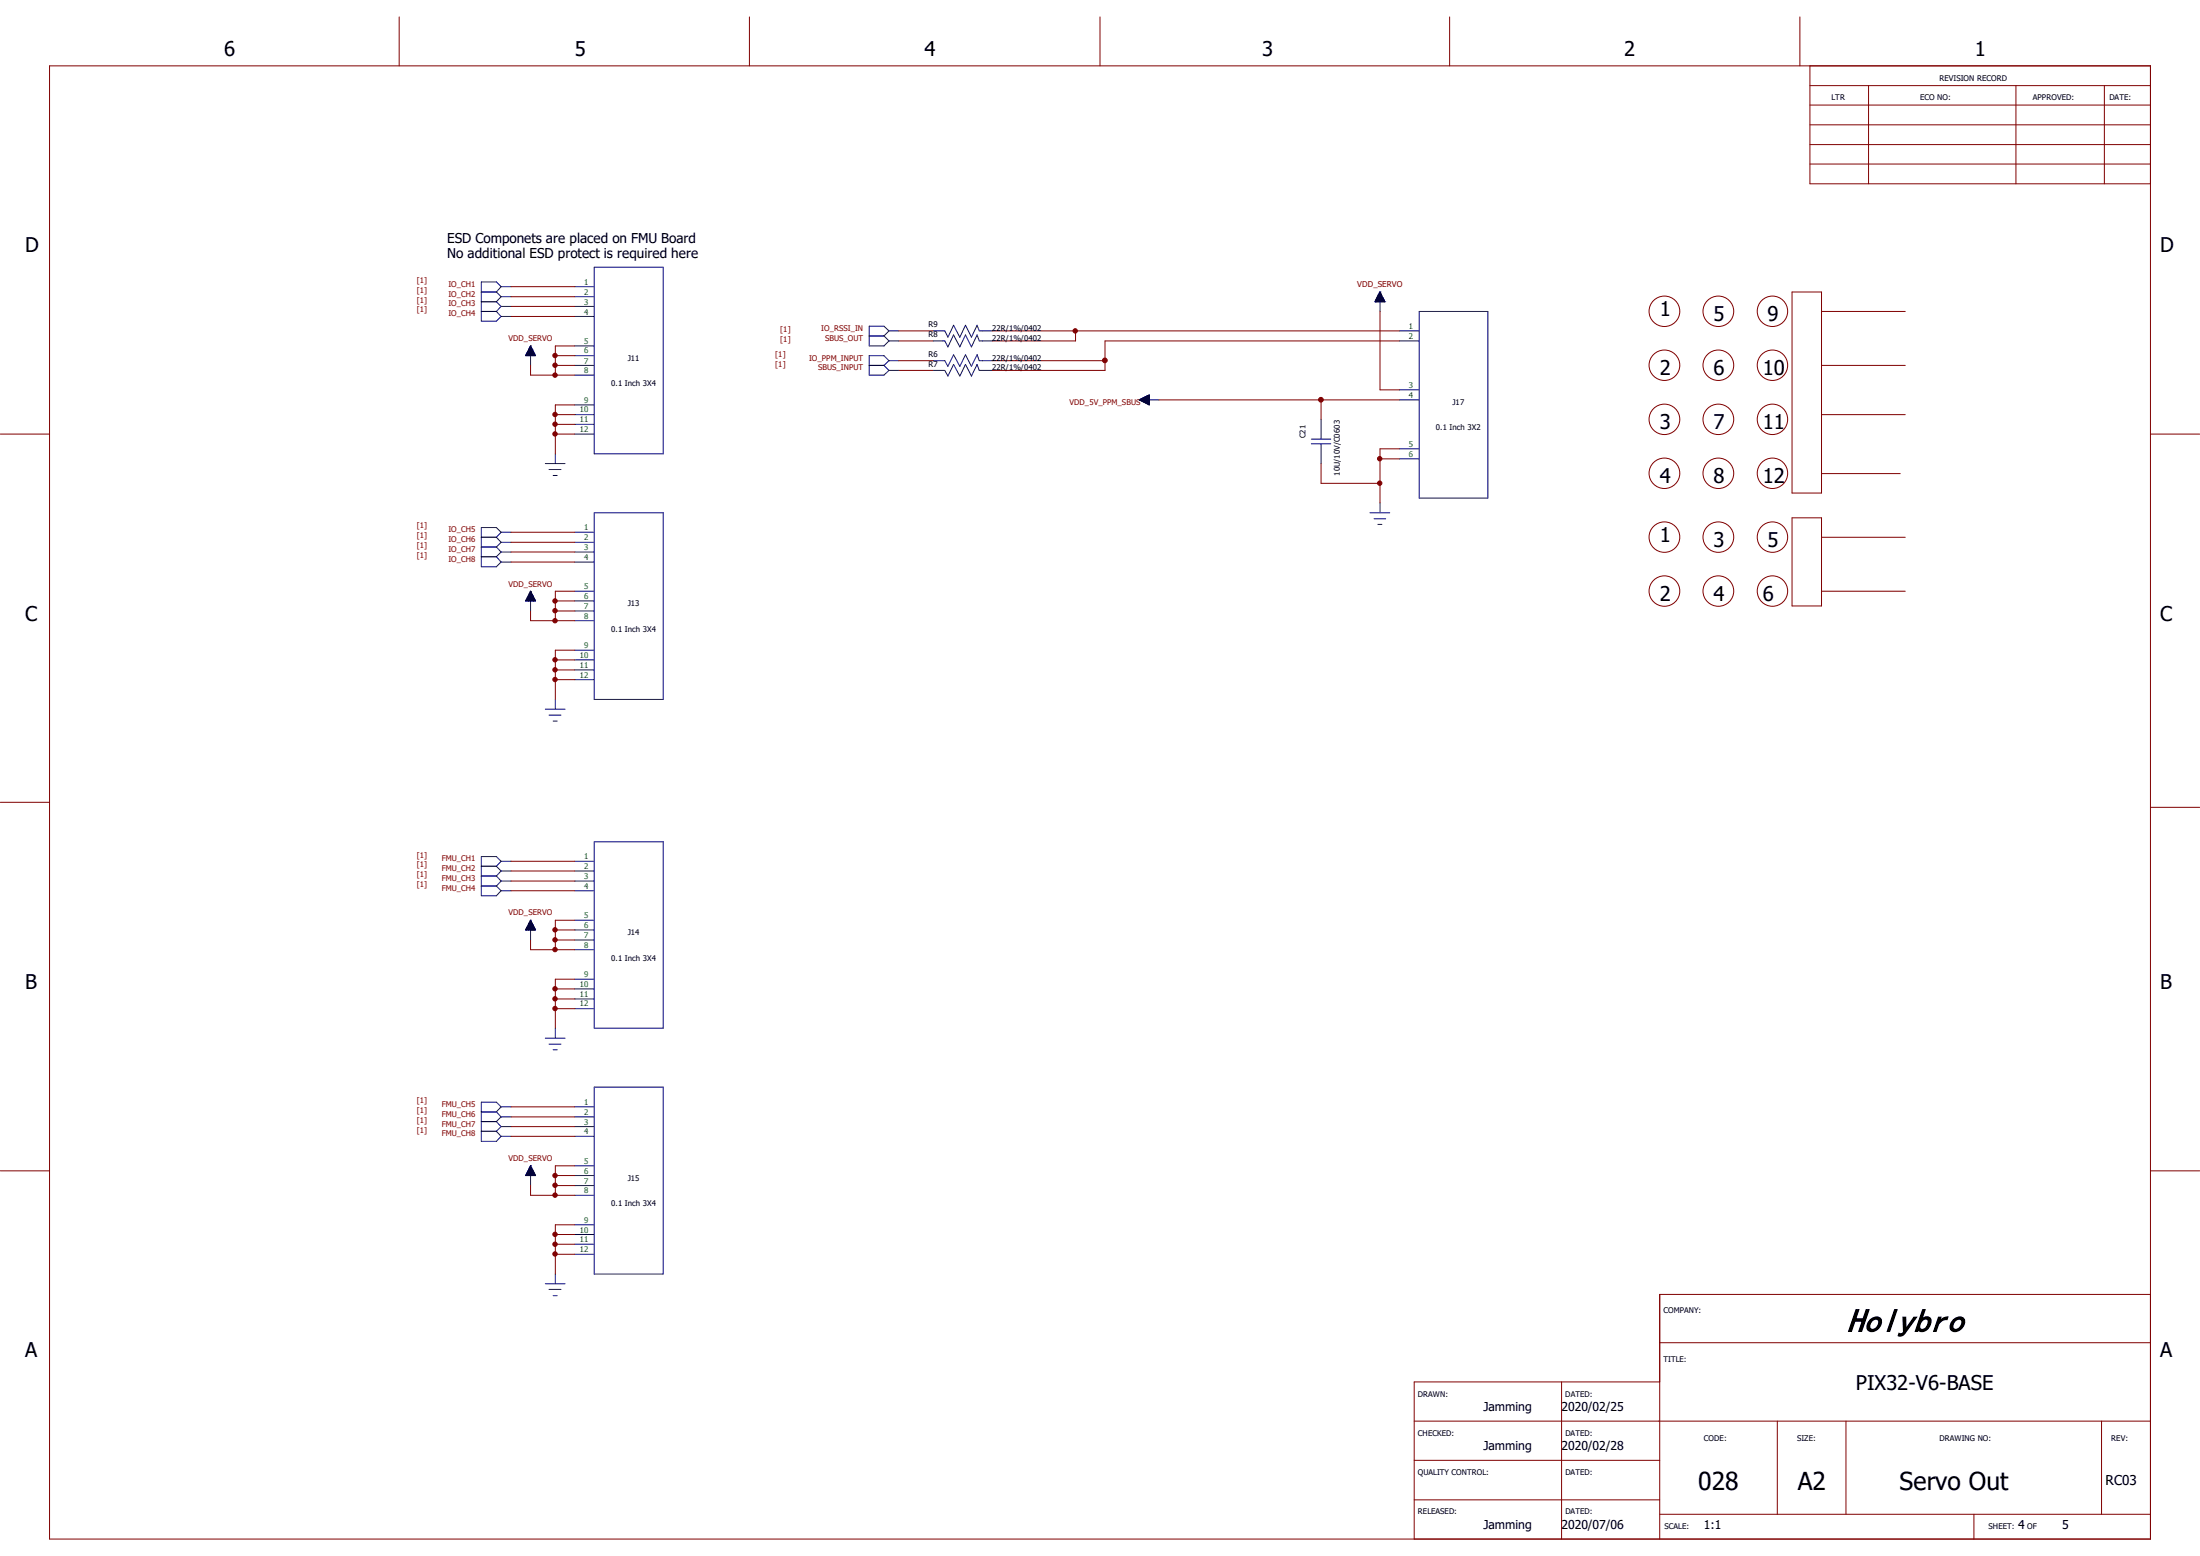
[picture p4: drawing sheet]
<svg xmlns="http://www.w3.org/2000/svg" width="297mm" height="210mm" viewBox="0 0 297 210" stroke-linecap="round" stroke-linejoin="round" font-family="sans-serif">
<g fill="none" stroke="#000080" stroke-width=".14">
<path d="M65 39.4h2M67 39.4l.6 .6M67.6 38.7h1.4M67.6 38.7l-.6-.6h-2v5.2h2l.6-.6M67.6 38.7l-.6 .7M77.6 38.7h2.6M80.2 36.1h9.3v25.2h-9.3zM186 40h.6v.7M186 39.9v.8M186 39.9h.6M186.1 39.8h.4v.9M186.1 39.8v.9"/>
<path d="M186.1 39.8h.4M186.1 39.7v1M186.1 39.7h.3M186.2 39.7h.2v1M186.2 39.5h.2v1.2M186.3 39.5h.1M186.3 39.4v1.3M186.3 39.4h.1M186.3 39.4v2.6M186.3 39.4l-.7 1.3M186.3 39.4l.6 1.3M186.4 39.5h-.2v1.2"/>
<path d="M186.4 39.6h-.2v1.1M65 42h2M65 40.7h2M67 40.7l.6 .7M67 42l.6 .7M67.6 40h1.4M67.6 41.4h1.4M67.6 42.7h1.4M67.6 40l-.6 .7M67.6 41.4l-.6 .6M71 48h1.3M71 47.9v.1"/>
<path d="M71 47.9h1.2M71 47.8v.2M71.1 47.8h1.1M71.1 47.7v.3M71.1 47.7h1M71.2 47.7h.9M71.2 47.5h.9v.5M71.2 47.5v.5M71.2 47.5h.9M71.3 47.5h.7M71.3 47.3h.7v.7M71.4 47.2h.5v.8"/>
<path d="M71.4 47.2v.8M71.4 47.2h.5M71.4 47.1h.4M71.4 47v1M71.5 47.1h.3M71.5 47h.3M71.5 46.9v1.1M71.5 46.9h.3M71.5 46.9h.2v1.1M71.5 46.9h.2M71.5 46.8v1.2M71.6 46.8h.1"/>
<path d="M71.6 46.8h.1v1.2M71.6 46.7v1.3M71.6 46.7h.1M71.6 46.7l.7 1.3h-1.3zM71.6 46.7v2.6M71.8 47v1M71.8 47.1v.9M71.9 47.3h-.6v.7M72 47.4h-.7v.6M72 47.4v.6M72.1 47.6h-.9v.4M72.1 47.6v.4"/>
<path d="M72.2 47.7v.3M72.2 47.8v.2M77.6 46.7h2.6M77.6 54.7h2.6M77.6 40h2.6M77.6 48h2.6M77.6 56h2.6M77.6 41.4h2.6M77.6 49.3h2.6M77.6 57.3h2.6M77.6 42.7h2.6M77.6 50.6h2.6"/>
<path d="M77.6 58.6h2.6M117.3 49.3h2M117.3 45.3h2M119.3 49.3l.7 .7M119.3 45.3l.7 .7M120 44.7l-.7-.7h-2v2.7h2l.7-.7M120 48.7l-.7-.7h-2v2.6h2l.7-.6M120 48.7h1.3M120 50h1.3M120 46h1.3M120 44.7h1.3M120 48.7l-.7 .6"/>
<path d="M120 44.7l-.7 .6M126 48.7h1.6l.4 .7 .7-1.5 .9 1.5 .7-1.5 .8 1.5 .8-1.5 .3 .8h1.7M126 50h1.6l.4 .8 .7-1.6 .9 1.6 .7-1.6 .8 1.6 .8-1.6 .3 .8h1.7M126 46h1.6l.4 .8 .7-1.6 .9 1.6 .7-1.6 .8 1.6 .8-1.6 .3 .8h1.7M126 44.7h1.6l.4 .8 .7-1.6 .9 1.6 .7-1.6 .8 1.6 .8-1.6 .3 .8h1.7M153.8 54h.1M153.8 54h2.7M153.8 54l1.4-.7v1.4zM153.9 53.9v.1h1.3M154 53.9v.2h1.2M154.1 54.1h1.1M154.1 53.8v.3"/>
<path d="M154.2 54.2h1M154.2 53.8v.3M154.3 54.2h.9M154.3 53.7v.5M154.4 53.7v.6h.8M154.5 53.6v.7M154.6 53.6v.8M154.6 54.4h.6M154.7 54.4h.5M154.7 53.5v.9M154.8 53.5v.9M154.9 54.6h.3"/>
<path d="M154.9 53.4v1.1M155 53.4v1.2M155.1 54.6h.1M155.2 53.4h-.3v1.1h.3M155.2 53.6h-.6v.7h.6M155.2 53.9h-1.3v.1M155.2 53.8h-1.1v.3M155.2 53.8h-1v.4M155.2 53.7h-.9v.5M155.2 53.6h-.8v.7M155.2 53.6h-.5v.8M155.2 53.5h-.4v.9"/>
<path d="M155.2 53.4h-.2v1.2M155.2 53.3l-.1 1.3M177 59.9h2.7M177 59.3h2.7M178.4 56.6v2.7M178.4 59.9v2.7M185.6 40.7h.1M185.6 40.7h1.3M185.7 40.7h1.2M185.7 40.7v-.1h1.2v.1M185.7 40.6h1.2M185.7 40.7v-.2h1.2v.2"/>
<path d="M185.8 40.4h1M185.8 40.4h1v.3M185.8 40.3h.9v.4M185.8 40.2h.9M185.8 40.3v.4M185.9 40.7v-.5h.8v.5M185.9 40.1h.7M185.9 40.1h.7v.6M185.9 40v.7M186 40h.6M186.8 40.3h-1v.4M186.9 40.7h.1"/>
<path d="M188.9 46h2.7M188.9 44.7h2.7M188.9 52.6h2.7M188.9 54h2.7M191.6 42h9.3v25.2h-9.3zM65 72.5h2M65 73.8h2M65 75.1h2M67 72.5l.6 .7M67 73.8l.6 .7M67 75.1l.6 .8M67.6 71.8h1.4"/>
<path d="M67.6 73.2h1.4M67.6 74.5h1.4M67.6 75.9h1.4M67.6 71.8l-.6-.6h-2v5.3h2l.6-.6M67.6 71.8l-.6 .7M67.6 73.2l-.6 .6M67.6 74.5l-.6 .6M71.6 79.8v1.3M71.6 79.9h.1v1.2M71.6 79.9h.1M71.6 79.8h.1M71.6 79.8l.7 1.3h-1.3z"/>
<path d="M71.6 79.8v2.7M71.7 80h-.2v1.1M73.6 62.6h2.7M74.1 63.4h1.6M74.7 64.2h.5M75 61.3v1.3M77.6 71.8h2.6M77.6 79.8h2.6M77.6 73.2h2.6M77.6 74.5h2.6M77.6 75.9h2.6M80.2 69.2h9.3v25.2h-9.3z"/>
<path d="M185 69.2h2.6M185.5 70h1.6M186 70.8h.6M186.3 67.9v1.3M188.9 60.6h2.7M188.9 61.9h2.7M71 81.1h.1M71 80.9v.2M71 81h1.2v.1M71 81.1h1.2M71.1 80.9v.2M71.1 80.9h1.1"/>
<path d="M71.1 80.9h1M71.2 80.8h.9M71.2 80.6v.5M71.2 80.7h.9v.4M71.2 80.6h.9M71.3 80.6h.7v.5M71.3 80.4v.7M71.3 80.5h.7M71.3 80.4h.6M71.4 80.3v.8M71.4 80.3h.5v.8M71.4 80.2v.9"/>
<path d="M71.4 80.3h.5M71.4 80.3h.4M71.5 80.1v1M71.5 80.2h.3M71.5 80.1h.3M71.5 80.1h.2M71.7 80v1.1M71.8 80.1v1M71.8 80.2v.9M72 80.5h-.7v.6M72 80.4v.7M72.1 80.7h-.9v.4"/>
<path d="M72.1 80.8v.3M72.2 80.9v.2M72.3 81.1h.1M73.6 95.7h2.7M74.1 96.5h1.6M74.7 97.3h.5M75 94.4v1.3M77.6 87.8h2.6M77.6 81.1h2.6M77.6 89.1h2.6M77.6 82.5h2.6M77.6 90.4h2.6"/>
<path d="M77.6 83.8h2.6M77.6 91.7h2.6M65 116.9h2M65 118.2h2M65 119.6h2M67 116.9l.6 .7M67 118.2l.6 .7M67 119.6l.6 .6M67.6 116.2h1.4M67.6 117.6h1.4M67.6 118.9h1.4M67.6 116.2l-.6-.6h-2v5.3h2l.6-.7"/>
<path d="M67.6 116.2l-.6 .7M67.6 117.6l-.6 .6M67.6 118.9l-.6 .7M77.6 116.2h2.6M77.6 117.6h2.6M77.6 118.9h2.6M80.2 113.6h9.3v25.2h-9.3zM67.6 120.2h1.4M71 125.4v.1M71 125.5h1.3M71 125.3v.2M71 125.4h1.2v.1"/>
<path d="M71 125.4h1.2M71.1 125.5v-.2h1.1v.2M71.1 125.3h1.1M71.1 125.2h1M71.2 125.2h.9v.3M71.2 125.5v-.4h.9v.4M71.2 125h.9M71.3 125.5v-.6h.7v.6M71.3 124.9h.7M71.3 124.8h.7v.7M71.4 124.7v.8M71.4 124.8h.5v.7"/>
<path d="M71.4 124.6v.9M71.4 124.6h.4v.9M71.4 124.7h.5M71.5 124.5v1M71.5 124.5h.3v1M71.5 124.6h.3M71.5 124.5h.3M71.5 124.4h.2v1.1M71.6 124.3h.1v1.2M71.6 124.2h.1M71.6 124.2l.7 1.3h-1.3zM71.6 124.2v2.7"/>
<path d="M71.7 124.2h-.1v1.3M71.7 124.4h-.2v1.1M71.9 124.8h-.6v.7M72.1 125.1h-.9v.4M75 138.8v1.3M77.6 124.2h2.6M77.6 132.2h2.6M77.6 125.5h2.6M77.6 133.5h2.6M77.6 126.9h2.6M77.6 134.8h2.6M77.6 120.2h2.6"/>
<path d="M77.6 128.2h2.6M77.6 136.1h2.6M65 150.1h2M65 151.4h2M65 152.7h2M67 150.1l.6 .6M67 151.4l.6 .7M67 152.7l.6 .7M67.6 149.4h1.4M67.6 150.7h1.4M67.6 152.1h1.4M67.6 153.4h1.4"/>
<path d="M67.6 149.4l-.6-.6h-2v5.3h2l.6-.7M67.6 149.4l-.6 .7M67.6 150.7l-.6 .7M67.6 152.1l-.6 .6M71 158.7h1.3M71 158.5v.2M71 158.5h1.2v.2M71 158.6h1.2M71.1 158.4v.3M71.1 158.4h1.1v.3M71.1 158.5h1.1M71.1 158.4h1"/>
<path d="M71.2 158.7v-.4h.9v.4M71.2 158.2h.9M71.2 158.2v.5M71.2 158.2h.9v.5M71.3 158.1v.6M71.3 158.1h.7v.6M71.3 158h.7M71.3 158h.7v.7M71.4 157.8v.9M71.4 157.9h.5v.8M71.4 157.7v1M71.4 157.8h.4v.9"/>
<path d="M71.4 157.8h.5M71.5 157.6v1.1M71.5 157.6h.3v1.1M71.5 157.7h.3M71.5 157.6h.3M71.5 157.6h.2v1.1M71.6 157.5h.1v1.2M71.6 157.4h.1M71.6 157.4l.7 1.3h-1.3zM71.6 157.4v2.6M71.7 157.4h-.1v1.3M71.7 157.5h-.2v1.2"/>
<path d="M71.9 157.9h-.6v.8M73.6 140.1h2.7M74.1 140.9h1.6M74.7 141.7h.5M77.6 149.4h2.6M77.6 157.4h2.6M77.6 150.7h2.6M77.6 158.7h2.6M77.6 152.1h2.6M77.6 153.4h2.6M80.2 146.7h9.3v25.3h-9.3zM73.6 173.3h2.7"/>
<path d="M74.1 174h1.6M74.7 174.9h.5M75 172v1.3M77.6 165.3h2.6M77.6 166.6h2.6M77.6 160h2.6M77.6 167.9h2.6M77.6 161.3h2.6M77.6 169.3h2.6"/>
</g>
<g fill="none" stroke="#800000" stroke-width=".14">
<path d="M6.7 8.9h283.6v198.8h-283.6zM53.9 2.3v6.6M101.2 2.3v6.6M148.5 2.3v6.6M195.7 2.3v6.6M243 2.3v6.6M244.3 8.9v15.9h46M244.3 16.8h46M244.3 11.6h46M244.3 14.2h46M244.3 19.5h46M252.3 11.6v13.2"/>
<path d="M272.2 11.6v13.2M284.1 11.6v13.2M69 38.7h8.6M241.9 39.4h4v27.1h-4zM244.3 22.1h46M0 58.6h6.7M69 40h8.6M69 41.4h8.6M69 42.7h8.6M71.6 49.3v1.3h6M75 58.6h2.6M75 49.3h2.6"/>
<path d="M75 56h2.6M75 48h2.6M75 57.3h2.6M77.6 46.7h-2.6v3.9M77.6 54.7h-2.6v6.6M121.3 46h4.7M121.3 48.7h4.7M121.3 50h4.7M121.3 44.7h4.7M133.9 48.7h15.3M133.9 44.7h55M145.2 44.7v1.3h-11.3"/>
<path d="M156.5 54h32.4M178.4 54v2.6M186.3 42v10.6h2.6M188.9 46h-39.7v4h-15.3M245.9 42h11.3M245.9 49.3h11.3M245.9 56h11.3M290.3 58.6h6.7M69 71.8h8.6M69 73.2h8.6M69 74.5h8.6M69 75.9h8.6"/>
<path d="M77.6 79.8h-2.6v4M178.4 62.6v2.6h7.9M186.3 61.9h2.6M188.9 60.6h-2.6v7.3M241.9 69.9h4v11.9h-4zM245.9 63.9h10.6M245.9 72.5h11.3M245.9 79.8h11.3M71.6 82.5v1.3h6M75 82.5h2.6M75 81.1h2.6M75 90.4h2.6"/>
<path d="M75 89.1h2.6M75 91.7h2.6M77.6 87.8h-2.6v6.6M0 108.3h6.7M69 116.2h8.6M69 117.6h8.6M69 118.9h8.6M290.3 109h6.7M69 120.2h8.6M71.6 126.9v1.3h6M75 126.9h2.6M75 125.5h2.6"/>
<path d="M75 134.8h2.6M75 133.5h2.6M75 136.1h2.6M77.6 124.2h-2.6v4M77.6 132.2h-2.6v6.6M0 158h6.7M69 149.4h8.6M69 150.7h8.6M69 152.1h8.6M69 153.4h8.6M75 158.7h2.6M77.6 157.4h-2.6v3.9"/>
<path d="M290.3 158h6.7M71.6 160v1.3h6M75 160h2.6M75 167.9h2.6M75 166.6h2.6M75 169.3h2.6M77.6 165.3h-2.6v6.7M290.3 174.7h-66.2v33M190.9 191.8h99.4M190.9 197.1h33.2M210.8 186.5v21.2M224.1 181.2h66.2"/>
<path d="M224.1 186.5h-33.2v21.2M239.9 191.8v12.6M249.2 191.8v12.6M283.7 191.8v12.6M190.9 202.4h33.2M224.1 204.4h66.2M266.5 204.4v3.3"/>
<circle cx="224.7" cy="42" r="2.06"/>
<circle cx="224.7" cy="49.3" r="2.06"/>
<circle cx="224.7" cy="56.6" r="2.06"/>
<circle cx="232" cy="42" r="2.06"/>
<circle cx="232" cy="56.6" r="2.06"/>
<circle cx="232" cy="49.3" r="2.06"/>
<circle cx="239.3" cy="49.3" r="2.05"/>
<circle cx="239.3" cy="42" r="2.05"/>
<circle cx="239.3" cy="56.6" r="2.05"/>
<circle cx="224.7" cy="63.9" r="2.06"/>
<circle cx="224.7" cy="72.5" r="2.06"/>
<circle cx="224.7" cy="79.8" r="2.06"/>
<circle cx="232" cy="63.9" r="2.06"/>
<circle cx="232" cy="72.5" r="2.06"/>
<circle cx="232" cy="79.8" r="2.06"/>
<circle cx="239.3" cy="63.9" r="2.05"/>
<circle cx="239.3" cy="79.8" r="2.05"/>
<circle cx="239.3" cy="72.5" r="2.05"/>
</g>
<g fill="#800000" stroke="#800000" stroke-width=".14">
<circle cx="74.9" cy="49.3" r=".3"/>
<circle cx="74.9" cy="48" r=".3"/>
<circle cx="74.9" cy="57.3" r=".3"/>
<circle cx="74.9" cy="55.9" r=".3"/>
<circle cx="74.9" cy="58.6" r=".3"/>
<circle cx="74.9" cy="50.6" r=".3"/>
<circle cx="74.9" cy="82.4" r=".3"/>
<circle cx="74.9" cy="81.1" r=".3"/>
<circle cx="74.9" cy="90.4" r=".3"/>
<circle cx="74.9" cy="89" r=".3"/>
<circle cx="74.9" cy="91.7" r=".3"/>
<circle cx="74.9" cy="83.8" r=".3"/>
<circle cx="74.9" cy="126.9" r=".3"/>
<circle cx="74.9" cy="125.5" r=".3"/>
<circle cx="74.9" cy="134.8" r=".3"/>
<circle cx="74.9" cy="133.5" r=".3"/>
<circle cx="74.9" cy="136.1" r=".3"/>
<circle cx="74.9" cy="128.2" r=".3"/>
<circle cx="74.9" cy="160" r=".3"/>
<circle cx="74.9" cy="158.7" r=".3"/>
<circle cx="74.9" cy="167.9" r=".3"/>
<circle cx="74.9" cy="166.6" r=".3"/>
<circle cx="74.9" cy="169.2" r=".3"/>
<circle cx="74.9" cy="161.3" r=".3"/>
<circle cx="186.3" cy="61.9" r=".3"/>
<circle cx="145.2" cy="44.7" r=".3"/>
<circle cx="149.2" cy="48.6" r=".32"/>
<circle cx="178.3" cy="54" r=".32"/>
<circle cx="186.3" cy="65.2" r=".3"/>
</g>
<text font-size="4.7" x="249.3" y="179.8">Holybro</text>
<g font-size="3.3">
<text x="229.3" y="201">028</text>
<text x="242.7" y="201">A2</text>
<text x="256.5" y="201">Servo Out</text>
</g>
<g font-size="2.7">
<text x="30.3" y="7.6">6</text>
<text x="77.6" y="7.6">5</text>
<text x="124.8" y="7.6">4</text>
<text x="170.4" y="7.6">3</text>
<text x="219.3" y="7.6">2</text>
<text x="266.6" y="7.6">1</text>
<text x="3.4" y="34.1">D</text>
<text x="291.6" y="34.1">D</text>
<text x="224.1" y="42.7">1</text>
<text x="231.4" y="43.3">5</text>
<text x="238.6" y="43.3">9</text>
<text x="224.1" y="50.6">2</text>
<text x="231.4" y="50.6">6</text>
<text x="238" y="50.6">10</text>
<text x="224.1" y="58">3</text>
<text x="231.4" y="58">7</text>
<text x="238" y="58">11</text>
<text x="224.1" y="65.2">4</text>
<text x="231.4" y="65.2">8</text>
<text x="238" y="65.2">12</text>
<text x="224.1" y="73.2">1</text>
<text x="231.4" y="73.8">3</text>
<text x="238.6" y="73.8">5</text>
<text x="3.4" y="83.8">C</text>
<text x="224.1" y="81.1">2</text>
<text x="231.4" y="81.1">4</text>
<text x="238" y="81.1">6</text>
<text x="291.6" y="83.8">C</text>
<text x="3.4" y="133.5">B</text>
<text x="291.6" y="133.5">B</text>
<text x="3.4" y="183.2">A</text>
<text x="291.6" y="183.2">A</text>
<text x="250.5" y="187.6">PIX32-V6-BASE</text>
</g>
<g font-size="1.8">
<text x="60.4" y="34.8">No additional ESD protect is required here</text>
<text x="60.4" y="32.8">ESD Componets are placed on FMU Board</text>
<text x="284.3" y="200.4">RC03</text>
</g>
<g font-size="1.6">
<text x="200.3" y="190.5">Jamming</text>
<text x="210.8" y="190.5">2020/02/25</text>
<text x="200.3" y="195.7">Jamming</text>
<text x="210.8" y="195.7">2020/02/28</text>
<text x="200.3" y="206.4">Jamming</text>
<text x="210.8" y="206.4">2020/07/06</text>
<text x="230" y="206.4">1:1</text>
<text x="272.5" y="206.4">4</text>
<text x="278.4" y="206.4">5</text>
</g>
<g font-size="1.1">
<text x="261.8" y="10.9">REVISION RECORD</text>
<text x="247.3" y="13.5">LTR</text>
<text x="259.2" y="13.5">ECO NO:</text>
<text x="274.4" y="13.5">APPROVED:</text>
<text x="284.8" y="13.5">DATE:</text>
<text x="125.3" y="45.5">R8</text>
<text x="125.3" y="44.2">R9</text>
<text x="133.9" y="46">22R/1%/0402</text>
<text x="133.9" y="44.7">22R/1%/0402</text>
<text x="82.5" y="52.1">0.1 Inch 3X4</text>
<text x="84.8" y="48.7">J11</text>
<text x="125.3" y="48.1">R6</text>
<text x="125.3" y="49.5">R7</text>
<text x="133.9" y="48.7">22R/1%/0402</text>
<text x="133.9" y="50">22R/1%/0402</text>
<text x="176.2" y="59.2" transform="rotate(-90 176.2 59.2)">C21</text>
<text x="193.8" y="58.1">0.1 Inch 3X2</text>
<text x="196.1" y="54.7">J17</text>
<text x="180.9" y="64.2" transform="rotate(-90 180.9 64.2)">10U/10V/C0603</text>
<text x="84.8" y="81.8">J13</text>
<text x="82.5" y="85.3">0.1 Inch 3X4</text>
<text x="82.5" y="129.7">0.1 Inch 3X4</text>
<text x="84.8" y="126.2">J14</text>
<text x="84.8" y="159.3">J15</text>
<text x="82.5" y="162.8">0.1 Inch 3X4</text>
<text x="224.6" y="177.2">COMPANY:</text>
<text x="224.6" y="183.9">TITLE:</text>
<text x="191.4" y="188.5">DRAWN:</text>
<text x="211.3" y="188.5">DATED:</text>
<text x="191.4" y="193.8">CHECKED:</text>
<text x="211.3" y="193.8">DATED:</text>
<text x="230" y="194.5">CODE:</text>
<text x="242.6" y="194.5">SIZE:</text>
<text x="261.8" y="194.5">DRAWING NO:</text>
<text x="285" y="194.5">REV:</text>
<text x="191.4" y="199.1">QUALITY CONTROL:</text>
<text x="211.3" y="199.1">DATED:</text>
<text x="191.4" y="204.4">RELEASED:</text>
<text x="211.3" y="204.4">DATED:</text>
<text x="224.7" y="206.4">SCALE:</text>
<text x="268.5" y="206.4">SHEET:</text>
<text x="273.7" y="206.4">OF</text>
</g>
<g font-size="1.1" fill="#800000">
<text x="56.3" y="38.2">[1]</text>
<text x="56.3" y="39.5">[1]</text>
<text x="56.3" y="40.9">[1]</text>
<text x="60.5" y="38.7">IO_CH1</text>
<text x="60.5" y="40">IO_CH2</text>
<text x="60.5" y="41.4">IO_CH3</text>
<text x="183.2" y="38.7">VDD_SERVO</text>
<text x="56.3" y="42.2">[1]</text>
<text x="60.5" y="42.7">IO_CH4</text>
<text x="68.7" y="46">VDD_SERVO</text>
<text x="105.3" y="46.1">[1]</text>
<text x="105.3" y="44.8">[1]</text>
<text x="110.9" y="44.7">IO_RSSI_IN</text>
<text x="111.4" y="46">SBUS_OUT</text>
<text x="104.6" y="48.1">[1]</text>
<text x="104.6" y="49.5">[1]</text>
<text x="109.2" y="48.7">IO_PPM_INPUT</text>
<text x="110.4" y="50">SBUS_INPUT</text>
<text x="144.4" y="54.7">VDD_5V_PPM_SBUS</text>
<text x="56.3" y="71.3">[1]</text>
<text x="60.5" y="71.8">IO_CH5</text>
<text x="56.3" y="72.6">[1]</text>
<text x="56.3" y="74">[1]</text>
<text x="56.3" y="75.3">[1]</text>
<text x="60.5" y="73.2">IO_CH6</text>
<text x="60.5" y="74.5">IO_CH7</text>
<text x="60.5" y="75.9">IO_CH8</text>
<text x="68.7" y="79.2">VDD_SERVO</text>
<text x="56.3" y="115.7">[1]</text>
<text x="56.3" y="117.1">[1]</text>
<text x="56.3" y="118.4">[1]</text>
<text x="56.3" y="119.7">[1]</text>
<text x="59.6" y="116.2">FMU_CH1</text>
<text x="59.6" y="117.6">FMU_CH2</text>
<text x="59.6" y="118.9">FMU_CH3</text>
<text x="59.6" y="120.2">FMU_CH4</text>
<text x="68.7" y="123.5">VDD_SERVO</text>
<text x="56.3" y="148.8">[1]</text>
<text x="59.6" y="149.4">FMU_CH5</text>
<text x="56.3" y="150.2">[1]</text>
<text x="56.3" y="151.6">[1]</text>
<text x="56.3" y="152.9">[1]</text>
<text x="59.6" y="150.7">FMU_CH6</text>
<text x="59.6" y="152.1">FMU_CH7</text>
<text x="59.6" y="153.4">FMU_CH8</text>
<text x="68.7" y="156.7">VDD_SERVO</text>
</g>
<g font-size="1.1" fill="#008000">
<text x="78.9" y="38.4">1</text>
<text x="78.9" y="39.8">2</text>
<text x="78.9" y="41.1">3</text>
<text x="78.9" y="46.4">5</text>
<text x="78.9" y="47.7">6</text>
<text x="78.9" y="42.5">4</text>
<text x="190.2" y="44.4">1</text>
<text x="190.2" y="45.8">2</text>
<text x="78.9" y="49.1">7</text>
<text x="78.9" y="50.4">8</text>
<text x="190.2" y="52.4">3</text>
<text x="190.2" y="53.7">4</text>
<text x="78.3" y="55.7">10</text>
<text x="78.3" y="57">11</text>
<text x="78.3" y="58.3">12</text>
<text x="78.9" y="54.4">9</text>
<text x="190.2" y="60.3">5</text>
<text x="190.2" y="61.6">6</text>
<text x="78.9" y="71.6">1</text>
<text x="78.9" y="72.9">2</text>
<text x="78.9" y="74.3">3</text>
<text x="78.9" y="75.6">4</text>
<text x="78.9" y="79.5">5</text>
<text x="78.9" y="80.9">6</text>
<text x="78.9" y="82.2">7</text>
<text x="78.9" y="83.5">8</text>
<text x="78.3" y="88.8">10</text>
<text x="78.9" y="87.5">9</text>
<text x="78.3" y="90.1">11</text>
<text x="78.3" y="91.5">12</text>
<text x="78.9" y="116">1</text>
<text x="78.9" y="117.3">2</text>
<text x="78.9" y="118.7">3</text>
<text x="78.9" y="120">4</text>
<text x="78.9" y="124">5</text>
<text x="78.9" y="125.3">6</text>
<text x="78.9" y="131.9">9</text>
<text x="78.9" y="126.6">7</text>
<text x="78.9" y="127.9">8</text>
<text x="78.3" y="133.2">10</text>
<text x="78.3" y="134.5">11</text>
<text x="78.3" y="135.8">12</text>
<text x="78.9" y="149.1">1</text>
<text x="78.9" y="150.5">2</text>
<text x="78.9" y="151.8">3</text>
<text x="78.9" y="153.1">4</text>
<text x="78.9" y="157.1">5</text>
<text x="78.9" y="158.4">6</text>
<text x="78.9" y="159.8">7</text>
<text x="78.9" y="161.1">8</text>
<text x="78.3" y="166.4">10</text>
<text x="78.3" y="167.7">11</text>
<text x="78.9" y="165">9</text>
<text x="78.3" y="169">12</text>
</g>
</svg>
